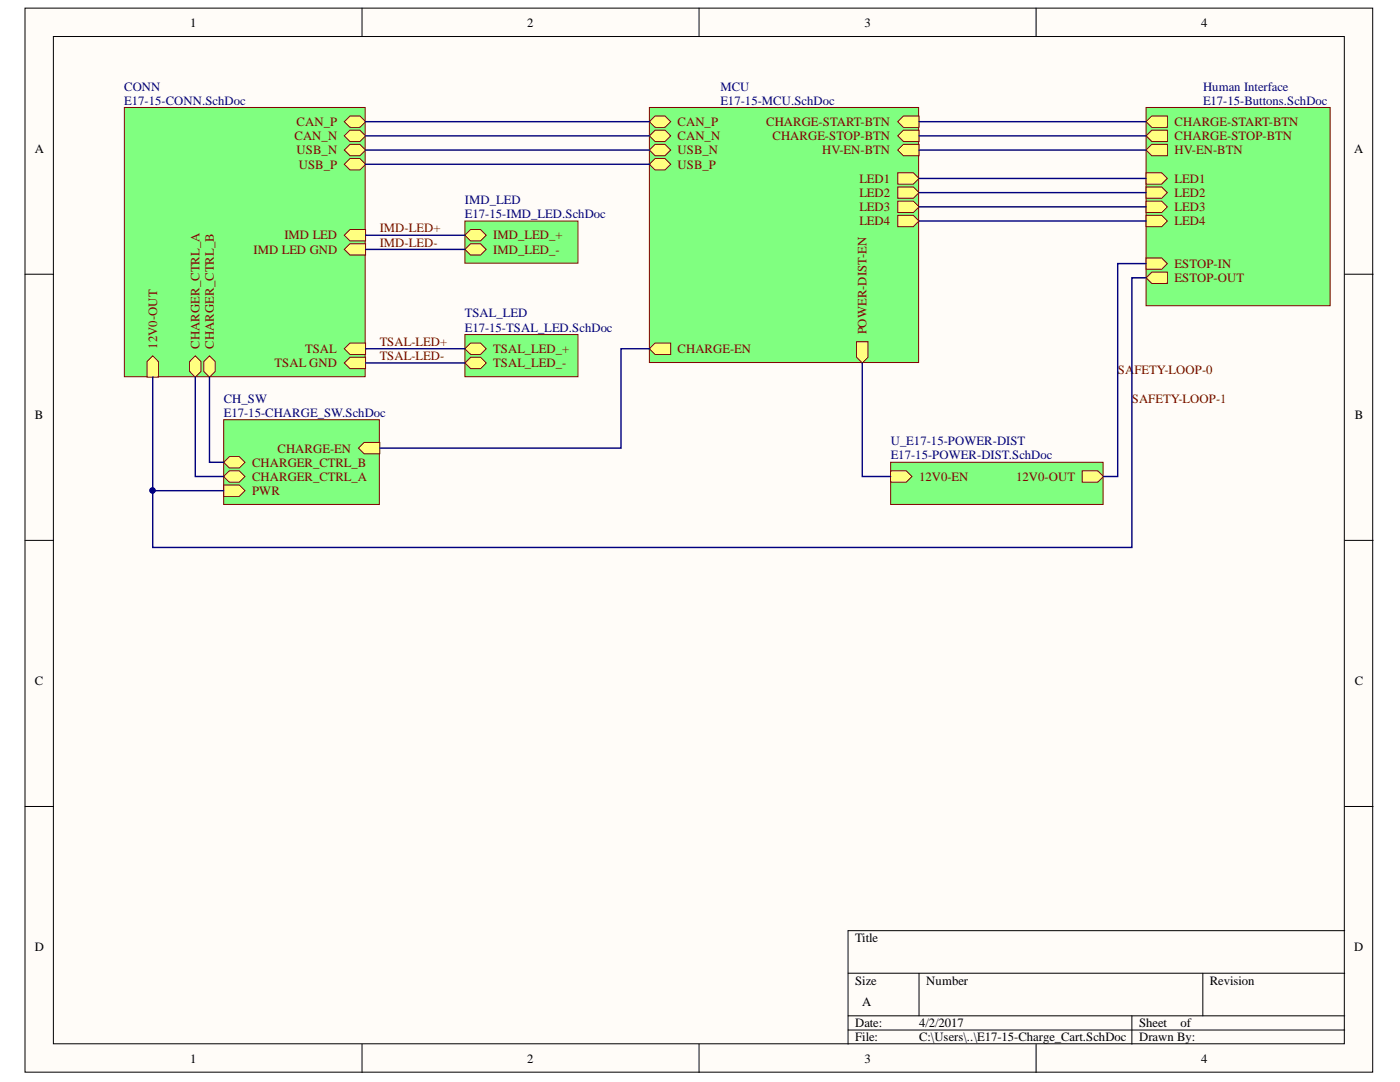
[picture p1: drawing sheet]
<svg xmlns="http://www.w3.org/2000/svg" width="279mm" height="216mm" viewBox="0 0 279 216" stroke-linecap="round" stroke-linejoin="round" font-family="sans-serif">
<g fill="#fffcf8" stroke="#000" stroke-width=".2">
<path d="M5 1.6h269v212.3h-269z"/>
<path d="M10.7 7.3h257.6v201h-257.6z"/>
</g>
<g fill="none" stroke="#000" stroke-width=".2">
<path d="M72.3 1.6v5.7M139.5 1.6v5.7M206.8 1.6v5.7M5 54.7h5.7M268.4 54.7h5.6M5 107.8h5.7M268.4 107.8h5.6M5 160.9h5.7M268.4 160.9h5.6M169.3 194.2h99.1M183.4 194.2v8.5M240.1 194.2v8.5"/>
<path d="M268.4 185.7h-99.1v22.7M72.3 208.4v5.6M139.5 208.4v5.6M169.3 202.7h99.1M169.3 205.5h99.1M206.8 208.4v5.6M225.9 202.7v5.7"/>
</g>
<path d="M129.6 21.4h53.7v50.9h-53.7z" fill="#80ff80" stroke="#800000" stroke-width=".2"/>
<path d="M129.6 27.1l1.1-1.1h2l1.1 1.1-1.1 1.1h-2z" fill-rule="evenodd" fill="#ffff80"/>
<path d="M129.6 27.1l1.1-1.1h2l1.1 1.1-1.1 1.1h-2z" fill="none" stroke="#800000" stroke-width=".2"/>
<path d="M129.6 29.9l1.1-1.1h2l1.1 1.1-1.1 1.2h-2z" fill-rule="evenodd" fill="#ffff80"/>
<path d="M129.6 29.9l1.1-1.1h2l1.1 1.1-1.1 1.2h-2z" fill="none" stroke="#800000" stroke-width=".2"/>
<path d="M129.6 32.8l1.1-1.2h2l1.1 1.2-1.1 1.1h-2z" fill-rule="evenodd" fill="#ffff80"/>
<path d="M129.6 32.8l1.1-1.2h2l1.1 1.2-1.1 1.1h-2z" fill="none" stroke="#800000" stroke-width=".2"/>
<path d="M129.6 24.3l1.1-1.2h2l1.1 1.2-1.1 1.1h-2z" fill-rule="evenodd" fill="#ffff80"/>
<path d="M129.6 24.3l1.1-1.2h2l1.1 1.2-1.1 1.1h-2z" fill="none" stroke="#800000" stroke-width=".2"/>
<path d="M129.6 69.6l1.1-1.1h3.1v2.2h-3.1z" fill-rule="evenodd" fill="#ffff80"/>
<path d="M129.6 69.6l1.1-1.1h3.1v2.2h-3.1z" fill="none" stroke="#800000" stroke-width=".2"/>
<path d="M180.3 26h3.1v2.2h-3.1l-1.1-1.1z" fill-rule="evenodd" fill="#ffff80"/>
<path d="M180.3 26h3.1v2.2h-3.1l-1.1-1.1z" fill="none" stroke="#800000" stroke-width=".2"/>
<path d="M180.3 28.8h3.1v2.3h-3.1l-1.1-1.2z" fill-rule="evenodd" fill="#ffff80"/>
<path d="M180.3 28.8h3.1v2.3h-3.1l-1.1-1.2z" fill="none" stroke="#800000" stroke-width=".2"/>
<path d="M180.3 23.1h3.1v2.3h-3.1l-1.1-1.1z" fill-rule="evenodd" fill="#ffff80"/>
<path d="M180.3 23.1h3.1v2.3h-3.1l-1.1-1.1z" fill="none" stroke="#800000" stroke-width=".2"/>
<path d="M170.9 68.2h2.3v3.1l-1.1 1.1-1.2-1.1z" fill-rule="evenodd" fill="#ffff80"/>
<path d="M170.9 68.2h2.3v3.1l-1.1 1.1-1.2-1.1z" fill="none" stroke="#800000" stroke-width=".2"/>
<path d="M179.2 34.5h3.1l1.1 1.1-1.1 1.1h-3.1z" fill-rule="evenodd" fill="#ffff80"/>
<path d="M179.2 34.5h3.1l1.1 1.1-1.1 1.1h-3.1z" fill="none" stroke="#800000" stroke-width=".2"/>
<path d="M179.2 37.3h3.1l1.1 1.1-1.1 1.2h-3.1z" fill-rule="evenodd" fill="#ffff80"/>
<path d="M179.2 37.3h3.1l1.1 1.1-1.1 1.2h-3.1z" fill="none" stroke="#800000" stroke-width=".2"/>
<path d="M179.2 40.1h3.1l1.1 1.2-1.1 1.1h-3.1z" fill-rule="evenodd" fill="#ffff80"/>
<path d="M179.2 40.1h3.1l1.1 1.2-1.1 1.1h-3.1z" fill="none" stroke="#800000" stroke-width=".2"/>
<path d="M179.2 43h3.1l1.1 1.1-1.1 1.1h-3.1z" fill-rule="evenodd" fill="#ffff80"/>
<path d="M179.2 43h3.1l1.1 1.1-1.1 1.1h-3.1z" fill="none" stroke="#800000" stroke-width=".2"/>
<path d="M24.8 21.4h48.1v53.8h-48.1z" fill="#80ff80" stroke="#800000" stroke-width=".2"/>
<path d="M68.7 46.9l1.1-1.1h3.2v2.3h-3.2z" fill-rule="evenodd" fill="#ffff80"/>
<path d="M68.7 46.9l1.1-1.1h3.2v2.3h-3.2z" fill="none" stroke="#800000" stroke-width=".2"/>
<path d="M68.7 24.3l1.1-1.2h2l1.2 1.2-1.2 1.1h-2z" fill-rule="evenodd" fill="#ffff80"/>
<path d="M68.7 24.3l1.1-1.2h2l1.2 1.2-1.2 1.1h-2z" fill="none" stroke="#800000" stroke-width=".2"/>
<path d="M68.7 27.1l1.1-1.1h2l1.2 1.1-1.2 1.1h-2z" fill-rule="evenodd" fill="#ffff80"/>
<path d="M68.7 27.1l1.1-1.1h2l1.2 1.1-1.2 1.1h-2z" fill="none" stroke="#800000" stroke-width=".2"/>
<path d="M68.7 49.8l1.1-1.2h3.2v2.3h-3.2z" fill-rule="evenodd" fill="#ffff80"/>
<path d="M68.7 49.8l1.1-1.2h3.2v2.3h-3.2z" fill="none" stroke="#800000" stroke-width=".2"/>
<path d="M68.7 72.4l1.1-1.1h3.2v2.3h-3.2z" fill-rule="evenodd" fill="#ffff80"/>
<path d="M68.7 72.4l1.1-1.1h3.2v2.3h-3.2z" fill="none" stroke="#800000" stroke-width=".2"/>
<path d="M68.7 69.6l1.1-1.1h3.2v2.2h-3.2z" fill-rule="evenodd" fill="#ffff80"/>
<path d="M68.7 69.6l1.1-1.1h3.2v2.2h-3.2z" fill="none" stroke="#800000" stroke-width=".2"/>
<path d="M41.8 71l1.1 1.1v2l-1.1 1.2-1.1-1.2v-2z" fill-rule="evenodd" fill="#ffff80"/>
<path d="M41.8 71l1.1 1.1v2l-1.1 1.2-1.1-1.2v-2z" fill="none" stroke="#800000" stroke-width=".2"/>
<path d="M37.8 72.1l1.2-1.1 1.1 1.1v2l-1.1 1.2-1.2-1.2z" fill-rule="evenodd" fill="#ffff80"/>
<path d="M37.8 72.1l1.2-1.1 1.1 1.1v2l-1.1 1.2-1.2-1.2z" fill="none" stroke="#800000" stroke-width=".2"/>
<path d="M68.7 29.9l1.1-1.1h2l1.2 1.1-1.2 1.2h-2z" fill-rule="evenodd" fill="#ffff80"/>
<path d="M68.7 29.9l1.1-1.1h2l1.2 1.1-1.2 1.2h-2z" fill="none" stroke="#800000" stroke-width=".2"/>
<path d="M68.7 32.8l1.1-1.2h2l1.2 1.2-1.2 1.1h-2z" fill-rule="evenodd" fill="#ffff80"/>
<path d="M68.7 32.8l1.1-1.2h2l1.2 1.2-1.2 1.1h-2z" fill="none" stroke="#800000" stroke-width=".2"/>
<path d="M30.5 71l1.1 1.1v3.2h-2.3v-3.2z" fill-rule="evenodd" fill="#ffff80"/>
<path d="M30.5 71l1.1 1.1v3.2h-2.3v-3.2z" fill="none" stroke="#800000" stroke-width=".2"/>
<path d="M44.6 83.8h31.1v16.9h-31.1z" fill="#80ff80" stroke="#800000" stroke-width=".2"/>
<path d="M72.7 88.3h3.1v2.2h-3.1l-1.2-1.1z" fill-rule="evenodd" fill="#ffff80"/>
<path d="M72.7 88.3h3.1v2.2h-3.1l-1.2-1.1z" fill="none" stroke="#800000" stroke-width=".2"/>
<path d="M45.8 91.1h2l1.1 1.1-1.1 1.2h-2l-1.2-1.2z" fill-rule="evenodd" fill="#ffff80"/>
<path d="M45.8 91.1h2l1.1 1.1-1.1 1.2h-2l-1.2-1.2z" fill="none" stroke="#800000" stroke-width=".2"/>
<path d="M45.8 93.9h2l1.1 1.2-1.1 1.1h-2l-1.2-1.1z" fill-rule="evenodd" fill="#ffff80"/>
<path d="M45.8 93.9h2l1.1 1.2-1.1 1.1h-2l-1.2-1.1z" fill="none" stroke="#800000" stroke-width=".2"/>
<path d="M44.6 96.8h3.2l1.1 1.1-1.1 1.1h-3.2z" fill-rule="evenodd" fill="#ffff80"/>
<path d="M44.6 96.8h3.2l1.1 1.1-1.1 1.1h-3.2z" fill="none" stroke="#800000" stroke-width=".2"/>
<path d="M92.8 66.8h22.6v8.4h-22.6z" fill="#80ff80" stroke="#800000" stroke-width=".2"/>
<path d="M92.8 72.4l1.1-1.1h2l1.1 1.1-1.1 1.2h-2z" fill-rule="evenodd" fill="#ffff80"/>
<path d="M92.8 72.4l1.1-1.1h2l1.1 1.1-1.1 1.2h-2z" fill="none" stroke="#800000" stroke-width=".2"/>
<path d="M92.8 69.6l1.1-1.1h2l1.1 1.1-1.1 1.1h-2z" fill-rule="evenodd" fill="#ffff80"/>
<path d="M92.8 69.6l1.1-1.1h2l1.1 1.1-1.1 1.1h-2z" fill="none" stroke="#800000" stroke-width=".2"/>
<path d="M92.8 44.1h22.6v8.4h-22.6z" fill="#80ff80" stroke="#800000" stroke-width=".2"/>
<path d="M93.9 45.8h2l1.1 1.1-1.1 1.2h-2l-1.1-1.2z" fill-rule="evenodd" fill="#ffff80"/>
<path d="M93.9 45.8h2l1.1 1.1-1.1 1.2h-2l-1.1-1.2z" fill="none" stroke="#800000" stroke-width=".2"/>
<path d="M93.9 48.6h2l1.1 1.2-1.1 1.1h-2l-1.1-1.1z" fill-rule="evenodd" fill="#ffff80"/>
<path d="M93.9 48.6h2l1.1 1.2-1.1 1.1h-2l-1.1-1.1z" fill="none" stroke="#800000" stroke-width=".2"/>
<path d="M228.7 21.4h36.8v39.6h-36.8z" fill="#80ff80" stroke="#800000" stroke-width=".2"/>
<path d="M228.7 24.3l1.2-1.2h3.1v2.3h-3.1z" fill-rule="evenodd" fill="#ffff80"/>
<path d="M228.7 24.3l1.2-1.2h3.1v2.3h-3.1z" fill="none" stroke="#800000" stroke-width=".2"/>
<path d="M228.7 27.1l1.2-1.1h3.1v2.2h-3.1z" fill-rule="evenodd" fill="#ffff80"/>
<path d="M228.7 27.1l1.2-1.1h3.1v2.2h-3.1z" fill="none" stroke="#800000" stroke-width=".2"/>
<path d="M228.7 29.9l1.2-1.1h3.1v2.3h-3.1z" fill-rule="evenodd" fill="#ffff80"/>
<path d="M228.7 29.9l1.2-1.1h3.1v2.3h-3.1z" fill="none" stroke="#800000" stroke-width=".2"/>
<path d="M228.7 51.5h3.1l1.2 1.1-1.2 1.1h-3.1z" fill-rule="evenodd" fill="#ffff80"/>
<path d="M228.7 51.5h3.1l1.2 1.1-1.2 1.1h-3.1z" fill="none" stroke="#800000" stroke-width=".2"/>
<path d="M228.7 55.4l1.2-1.1h3.1v2.3h-3.1z" fill-rule="evenodd" fill="#ffff80"/>
<path d="M228.7 55.4l1.2-1.1h3.1v2.3h-3.1z" fill="none" stroke="#800000" stroke-width=".2"/>
<path d="M228.7 34.5h3.1l1.2 1.1-1.2 1.1h-3.1z" fill-rule="evenodd" fill="#ffff80"/>
<path d="M228.7 34.5h3.1l1.2 1.1-1.2 1.1h-3.1z" fill="none" stroke="#800000" stroke-width=".2"/>
<path d="M228.7 37.3h3.1l1.2 1.1-1.2 1.2h-3.1z" fill-rule="evenodd" fill="#ffff80"/>
<path d="M228.7 37.3h3.1l1.2 1.1-1.2 1.2h-3.1z" fill="none" stroke="#800000" stroke-width=".2"/>
<path d="M228.7 40.1h3.1l1.2 1.2-1.2 1.1h-3.1z" fill-rule="evenodd" fill="#ffff80"/>
<path d="M228.7 40.1h3.1l1.2 1.2-1.2 1.1h-3.1z" fill="none" stroke="#800000" stroke-width=".2"/>
<path d="M228.7 43h3.1l1.2 1.1-1.2 1.1h-3.1z" fill-rule="evenodd" fill="#ffff80"/>
<path d="M228.7 43h3.1l1.2 1.1-1.2 1.1h-3.1z" fill="none" stroke="#800000" stroke-width=".2"/>
<path d="M177.7 92.2h42.4v8.5h-42.4z" fill="#80ff80" stroke="#800000" stroke-width=".2"/>
<path d="M216 93.9h3.1l1.1 1.2-1.1 1.1h-3.1z" fill-rule="evenodd" fill="#ffff80"/>
<path d="M216 93.9h3.1l1.1 1.2-1.1 1.1h-3.1z" fill="none" stroke="#800000" stroke-width=".2"/>
<path d="M177.7 93.9h3.2l1.1 1.2-1.1 1.1h-3.2z" fill-rule="evenodd" fill="#ffff80"/>
<path d="M177.7 93.9h3.2l1.1 1.2-1.1 1.1h-3.2z" fill="none" stroke="#800000" stroke-width=".2"/>
<g fill="none" stroke="#000080" stroke-width=".28">
<path d="M73 24.3h56.6M73 27.1h56.6M73 29.9h56.6M73 32.8h56.6M183.4 24.3h45.3M183.4 27.1h45.3M183.4 29.9h45.3M183.4 35.6h45.3M183.4 38.4h45.3M73 46.9h19.8M73 49.8h19.8M183.4 41.3h45.3"/>
<path d="M183.4 44.1h45.3M228.7 52.6h-5.6v42.5h-2.9M228.7 55.4h-2.8v53.8h-195.4v-33.9M39 75.3v19.8h5.6M41.8 75.3v16.9h2.8M73 69.6h19.8M73 72.4h19.8M129.6 69.6h-5.7v19.8h-48.1M172.1 72.4v22.7h5.6M30.5 97.9h14.1"/>
</g>
<circle cx="30.4" cy="97.9" r=".52" fill="#000080" stroke="#000080" stroke-width=".2"/>
<g font-size="2.5">
<text x="38" y="5.3">1</text>
<text x="105.2" y="5.3">2</text>
<text x="172.5" y="5.3">3</text>
<text x="239.7" y="5.3">4</text>
<text x="6.9" y="30.4">A</text>
<text x="270.3" y="30.4">A</text>
<text x="6.9" y="83.5">B</text>
<text x="270.4" y="83.5">B</text>
<text x="6.9" y="136.7">C</text>
<text x="270.4" y="136.7">C</text>
<text x="6.9" y="189.8">D</text>
<text x="170.7" y="188">Title</text>
<text x="270.3" y="189.8">D</text>
<text x="170.7" y="196.5">Size</text>
<text x="184.9" y="196.5">Number</text>
<text x="241.4" y="196.5">Revision</text>
<text x="172.1" y="200.7">A</text>
<text x="170.7" y="205">Date:</text>
<text x="170.7" y="207.8">File:</text>
<text x="183.4" y="205">4/2/2017</text>
<text x="183.4" y="207.8">C:\Users\..\E17-15-Charge_Cart.SchDoc</text>
<text x="227.3" y="205">Sheet</text>
<text x="227.3" y="207.8">Drawn By:</text>
<text x="235.6" y="205">of</text>
<text x="38" y="212.1">1</text>
<text x="105.2" y="212.1">2</text>
<text x="172.5" y="212.1">3</text>
<text x="239.7" y="212.1">4</text>
</g>
<g font-size="2.5" fill="#000080">
<text x="24.8" y="18.1">CONN</text>
<text x="24.8" y="20.9">E17-15-CONN.SchDoc</text>
<text x="143.8" y="18.1">MCU</text>
<text x="143.8" y="20.9">E17-15-MCU.SchDoc</text>
<text x="240.1" y="18.1">Human Interface</text>
<text x="240.1" y="20.9">E17-15-Buttons.SchDoc</text>
<text x="92.8" y="40.8">IMD_LED</text>
<text x="92.8" y="43.5">E17-15-IMD_LED.SchDoc</text>
<text x="92.8" y="63.3">TSAL_LED</text>
<text x="92.8" y="66.2">E17-15-TSAL_LED.SchDoc</text>
<text x="44.7" y="80.3">CH_SW</text>
<text x="44.7" y="83.2">E17-15-CHARGE_SW.SchDoc</text>
<text x="177.8" y="88.9">U_E17-15-POWER-DIST</text>
<text x="177.8" y="91.7">E17-15-POWER-DIST.SchDoc</text>
</g>
<g font-size="2.5" fill="#800000">
<text x="58.8" y="28">CAN_N</text>
<text x="59.2" y="25.1">CAN_P</text>
<text x="135.2" y="28">CAN_N</text>
<text x="135.2" y="25.1">CAN_P</text>
<text x="152.9" y="25.1">CHARGE-START-BTN</text>
<text x="154.2" y="28">CHARGE-STOP-BTN</text>
<text x="234.4" y="25.1">CHARGE-START-BTN</text>
<text x="234.4" y="28">CHARGE-STOP-BTN</text>
<text x="59.2" y="30.8">USB_N</text>
<text x="59.6" y="33.7">USB_P</text>
<text x="135.2" y="30.8">USB_N</text>
<text x="135.2" y="33.7">USB_P</text>
<text x="164.1" y="30.8">HV-EN-BTN</text>
<text x="234.4" y="30.8">HV-EN-BTN</text>
<text x="171.5" y="36.4">LED1</text>
<text x="171.5" y="39.3">LED2</text>
<text x="234.4" y="36.4">LED1</text>
<text x="234.4" y="39.3">LED2</text>
<text x="56.7" y="47.8">IMD LED</text>
<text x="75.8" y="46.3">IMD-LED+</text>
<text x="98.4" y="47.8">IMD_LED_+</text>
<text x="171.5" y="42.1">LED3</text>
<text x="171.5" y="45">LED4</text>
<text x="234.4" y="42.1">LED3</text>
<text x="234.4" y="45">LED4</text>
<text x="50.6" y="50.7">IMD LED GND</text>
<text x="75.8" y="49.2">IMD-LED-</text>
<text x="98.4" y="50.7">IMD_LED_-</text>
<text x="234.4" y="53.4">ESTOP-IN</text>
<text x="234.4" y="56.3">ESTOP-OUT</text>
<text x="31.4" y="69.6" transform="rotate(-90 31.4 69.6)">12V0-OUT</text>
<text x="39.8" y="69.6" transform="rotate(-90 39.8 69.6)">CHARGER_CTRL_A</text>
<text x="42.7" y="69.6" transform="rotate(-90 42.7 69.6)">CHARGER_CTRL_B</text>
<text x="60.9" y="70.4">TSAL</text>
<text x="75.8" y="69">TSAL-LED+</text>
<text x="75.8" y="71.9">TSAL-LED-</text>
<text x="98.4" y="70.4">TSAL_LED_+</text>
<text x="135.2" y="70.4">CHARGE-EN</text>
<text x="172.9" y="66.7" transform="rotate(-90 172.9 66.7)">POWER-DIST-EN</text>
<text x="54.8" y="73.3">TSAL GND</text>
<text x="98.4" y="73.3">TSAL_LED_-</text>
<text x="223.1" y="74.7">SA</text>
<text x="226.4" y="74.7">FETY-LOOP-0</text>
<text x="225.9" y="80.3">SAFETY-LOOP-1</text>
<text x="50.3" y="93.1">CHARGER_CTRL_B</text>
<text x="50.3" y="96">CHARGER_CTRL_A</text>
<text x="55.4" y="90.3">CHARGE-EN</text>
<text x="183.4" y="96">12V0-EN</text>
<text x="202.8" y="96">12V0-OUT</text>
<text x="50.3" y="98.8">PWR</text>
</g>
</svg>
